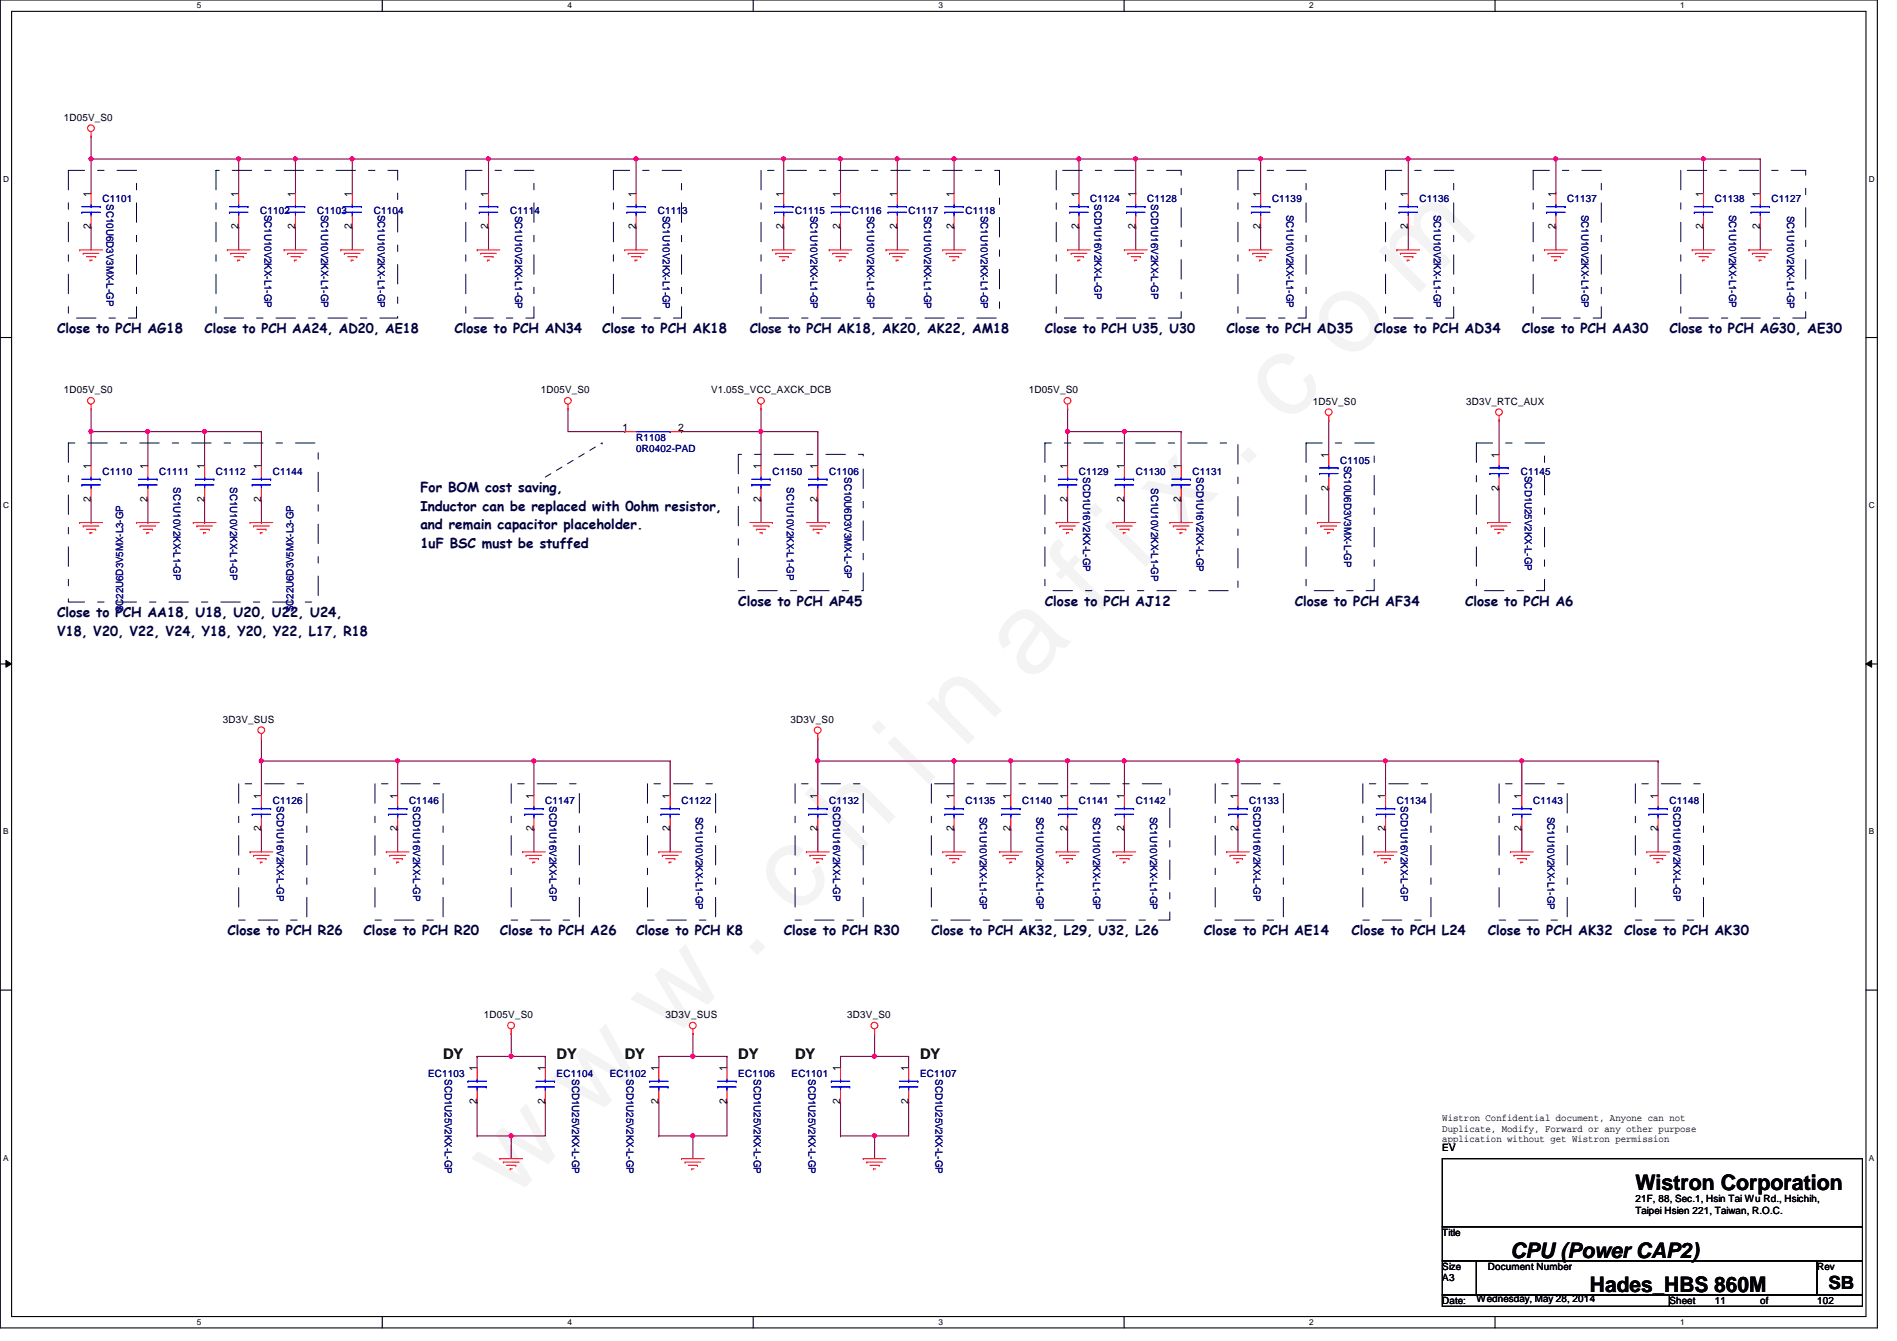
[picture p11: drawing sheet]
<svg xmlns="http://www.w3.org/2000/svg" width="297mm" height="210mm" viewBox="0 0 297 210" stroke-linecap="round" stroke-linejoin="round" font-family="sans-serif">
<path d="M0 0h294v207.9h-294zM1.8 1.8h290.4v204.3h-290.4z" fill="none" stroke="#000" stroke-width=".17"/>
<g fill="#fff">
<path d="M30.8 .2h.7v1.4h-.7z"/>
<path d="M30.8 206.2h.7v1.4h-.7z"/>
</g>
<path d="M59.9 0v1.8M59.9 206.1v1.8" fill="none" stroke="#000" stroke-width=".17"/>
<g fill="#fff">
<path d="M88.9 .2h.6v1.4h-.6z"/>
<path d="M88.9 206.2h.6v1.4h-.6z"/>
</g>
<path d="M117.9 0v1.8M117.9 206.1v1.8" fill="none" stroke="#000" stroke-width=".17"/>
<g fill="#fff">
<path d="M146.9 .2h.7v1.4h-.7z"/>
<path d="M146.9 206.2h.7v1.4h-.7z"/>
</g>
<path d="M176 0v1.8M176 206.1v1.8" fill="none" stroke="#000" stroke-width=".17"/>
<g fill="#fff">
<path d="M205 .2h.7v1.4h-.7z"/>
<path d="M205 206.2h.7v1.4h-.7z"/>
</g>
<path d="M234.1 0v1.8M234.1 206.1v1.8" fill="none" stroke="#000" stroke-width=".17"/>
<g fill="#fff">
<path d="M263.1 .2h.7v1.4h-.7z"/>
<path d="M263.1 206.2h.7v1.4h-.7z"/>
<path d="M.5 27.3h.9v1.4h-.9z"/>
<path d="M292.6 27.3h.9v1.4h-.9z"/>
<path d="M.5 78.4h.9v1.4h-.9z"/>
<path d="M292.6 78.4h.9v1.4h-.9z"/>
</g>
<path d="M0 52.8h1.8M292.2 52.8h1.8" fill="none" stroke="#000" stroke-width=".17"/>
<g fill="#fff">
<path d="M.5 129.5h.8v1.4h-.8z"/>
<path d="M292.6 129.5h.9v1.4h-.9z"/>
</g>
<path d="M0 103.9h1.8M292.2 103.9h1.8" fill="none" stroke="#000" stroke-width=".17"/>
<path d="M.9 103.4l.9 .5-.9 .5zM292.2 103.9l.9-.5v1z" fill="#000"/>
<path d="M.9 103.4l.9 .5-.9 .5zM292.2 103.9l.9-.5v1z" fill="none" stroke="#000" stroke-width=".16"/>
<g fill="#fff">
<path d="M.5 180.5h.8v1.4h-.8z"/>
<path d="M292.6 180.5h.9v1.4h-.9z"/>
</g>
<path d="M0 155h1.8M292.2 155h1.8" fill="none" stroke="#000" stroke-width=".17"/>
<path d="M14.3 67.6h.1M14.3 64v3.6M23.2 67.6h.1M23.2 67.6h8.8M32 67.6h.1M32 67.6v5.3M40.9 67.6h.1M40.9 67.6v5.3" fill="none" stroke="#800040" stroke-width=".17"/>
<circle cx="23.1" cy="67.5" r=".32" fill="#f0f"/>
<circle cx="23.1" cy="67.5" r=".32" fill="none" stroke="#f0f" stroke-width=".17"/>
<path d="M14.3 24.9h.1M14.3 24.9h23.1M62.3 119.1h.1M62.3 119.1h21.3" fill="none" stroke="#800040" stroke-width=".17"/>
<circle cx="14.2" cy="24.9" r=".32" fill="#f0f"/>
<circle cx="14.2" cy="24.9" r=".32" fill="none" stroke="#f0f" stroke-width=".17"/>
<g fill="none" stroke="#800040" stroke-width=".17">
<path d="M14.3 35.6h.1M14.3 35.6v3.5M37.4 35.6h.1M37.4 35.6v3.5M46.3 35.6h.1M46.3 35.6v3.5M55.2 35.6h.1M55.2 35.6v3.5M266.7 24.9h.1M266.7 24.9v5.3M266.7 24.9h8.9M275.6 35.6h.1"/>
<path d="M275.6 35.6v3.5M32 67.6h.1M32 67.6h8.9M40.9 119.1h.1M40.9 115.6h.1M40.9 115.6v8.9M40.9 129.8h.1M40.9 129.8v3.5"/>
</g>
<circle cx="32" cy="67.5" r=".32" fill="#f0f"/>
<circle cx="32" cy="67.5" r=".32" fill="none" stroke="#f0f" stroke-width=".17"/>
<path d="M37.4 24.9h.1M37.4 24.9h8.9" fill="none" stroke="#800040" stroke-width=".17"/>
<circle cx="37.4" cy="24.9" r=".32" fill="#f0f"/>
<circle cx="37.4" cy="24.9" r=".32" fill="none" stroke="#f0f" stroke-width=".17"/>
<path d="M14.3 24.9h.1M14.3 24.9v5.3M40.9 78.2v3.6M40.9 81.8h.1M62.3 119.1h.1M62.3 119.1v5.4M259.6 119.1h.1M259.6 119.1v5.4M259.6 129.8h.1M259.6 129.8v3.5" fill="none" stroke="#800040" stroke-width=".17"/>
<circle cx="62.2" cy="119.1" r=".32" fill="#f0f"/>
<circle cx="62.2" cy="119.1" r=".32" fill="none" stroke="#f0f" stroke-width=".17"/>
<path d="M40.9 119.1h.1M40.9 119.1h21.4M62.3 129.8h.1M62.3 129.8v3.5" fill="none" stroke="#800040" stroke-width=".17"/>
<circle cx="40.9" cy="119.1" r=".32" fill="#f0f"/>
<circle cx="40.9" cy="119.1" r=".32" fill="none" stroke="#f0f" stroke-width=".17"/>
<path d="M217 119.1h21.3M238.3 119.1h.1M238.3 119.1v5.4" fill="none" stroke="#800040" stroke-width=".17"/>
<circle cx="238.3" cy="119.1" r=".32" fill="#f0f"/>
<circle cx="238.3" cy="119.1" r=".32" fill="none" stroke="#f0f" stroke-width=".17"/>
<path d="M46.3 24.9h.1M46.3 24.9h8.9M220.5 24.9h23.1M243.6 24.9h.1M243.6 30.2h.1M243.6 24.9v5.3M23.2 67.6h.1M23.2 67.6v5.3M23.2 78.2v3.6M32 78.2v3.6M23.2 81.8h.1M32 81.8h.1" fill="none" stroke="#800040" stroke-width=".17"/>
<circle cx="46.2" cy="24.9" r=".32" fill="#f0f"/>
<circle cx="46.2" cy="24.9" r=".32" fill="none" stroke="#f0f" stroke-width=".17"/>
<path d="M37.4 24.9h.1M37.4 24.9v5.3M55.2 24.9h.1M55.2 24.9h21.3" fill="none" stroke="#800040" stroke-width=".17"/>
<circle cx="55.1" cy="24.9" r=".32" fill="#f0f"/>
<circle cx="55.1" cy="24.9" r=".32" fill="none" stroke="#f0f" stroke-width=".17"/>
<path d="M14.3 67.6h.1M14.3 67.6v5.3M14.3 67.6h8.9M238.3 119.1h21.3M259.6 119.1h.1" fill="none" stroke="#800040" stroke-width=".17"/>
<circle cx="14.2" cy="67.5" r=".32" fill="#f0f"/>
<circle cx="14.2" cy="67.5" r=".32" fill="none" stroke="#f0f" stroke-width=".17"/>
<g fill="none" stroke="#800040" stroke-width=".17">
<path d="M14.3 21.3h.1M14.3 21.3v3.6M46.3 24.9h.1M46.3 24.9v5.3M55.2 24.9h.1M55.2 24.9v5.3M243.6 35.6h.1M243.6 35.6v3.5M243.6 24.9h23.1M266.7 35.6h.1M266.7 24.9h.1M266.7 35.6v3.5"/>
<path d="M14.3 78.2v3.6M14.3 81.8h.1M238.3 129.8h.1M238.3 129.8v3.5"/>
</g>
<circle cx="243.6" cy="24.9" r=".32" fill="#f0f"/>
<circle cx="243.6" cy="24.9" r=".32" fill="none" stroke="#f0f" stroke-width=".17"/>
<circle cx="266.7" cy="24.9" r=".32" fill="#f0f"/>
<circle cx="266.7" cy="24.9" r=".32" fill="none" stroke="#f0f" stroke-width=".17"/>
<path d="M275.6 24.9h.1M275.6 24.9v5.3" fill="none" stroke="#800040" stroke-width=".17"/>
<g fill="none" stroke="#f00" stroke-width=".17">
<path d="M12.5 39.1h.1M12.5 39.1h3.5M13 39.7h.1M13 39.7h2.5M14.3 21.3h.1M14.3 20.6v.7M14.3 30.2v1.8M14.3 33.8v1.8M35.6 39.1h.1M35.6 39.1h3.6M36.1 39.7h.1M36.1 39.7h2.5"/>
<path d="M37.4 30.2v1.8M37.4 33.8v1.8M44.5 39.1h.1M44.5 39.1h3.5M45 39.7h.1M45 39.7h2.5M46.3 30.2v1.8M46.3 33.8v1.8M53.4 39.1h.1M53.4 39.1h3.5M53.9 39.7h.1M53.9 39.7h2.5"/>
<path d="M55.2 30.2v1.8M55.2 33.8v1.8M241.8 39.1h.1M241.8 39.1h3.6M242.4 39.7h.1M242.4 39.7h2.5M243.6 30.2v1.8M243.6 33.8v1.8M265 39.1h.1M265 39.1h3.5M265.5 39.7h.1M265.5 39.7h2.5"/>
<path d="M266.7 30.2v1.8M266.7 33.8v1.8M273.9 39.1h.1M273.9 39.1h3.5M274.4 39.7h.1M274.4 39.7h2.5M275.6 30.2v1.8M275.6 33.8v1.8M13.5 40.2h1.5M14.1 40.7h.1M14.1 40.7h.3M15 40.2h.1"/>
<path d="M36.7 40.2h1.4M37.2 40.7h.1M37.2 40.7h.3M38.1 40.2h.1M45.5 40.2h1.5M46.1 40.7h.1M46.1 40.7h.3M47 40.2h.1M54.4 40.2h1.5M55 40.7h.1M55 40.7h.3M55.9 40.2h.1"/>
<path d="M242.9 40.2h1.4M243.5 40.7h.1M243.5 40.7h.3M244.3 40.2h.1M266 40.2h1.5M266.6 40.7h.1M266.6 40.7h.3M267.5 40.2h.1M274.9 40.2h1.4M275.5 40.7h.1M275.5 40.7h.3M276.3 40.2h.1"/>
<path d="M14.3 64h.1M14.3 63.3v.7M14.3 72.9v1.8M14.3 76.5v1.7M23.2 72.9v1.8M23.2 76.5v1.7M32 72.9v1.8M32 76.5v1.7M40.9 72.9v1.8M40.9 76.5v1.7M12.5 81.8h.1M12.5 81.8h3.5"/>
<path d="M13 82.3h.1M13 82.3h2.5M13.5 82.8h1.5M14.1 83.4h.1M14.1 83.4h.3M15 82.8h.1M21.4 81.8h.1M21.4 81.8h3.5M21.9 82.3h.1M21.9 82.3h2.5M22.4 82.8h1.5M23 83.4h.1"/>
<path d="M23 83.4h.3M23.9 82.8h.1M30.3 81.8h.1M30.3 81.8h3.5M30.8 82.3h.1M30.8 82.3h2.5M31.3 82.8h1.5M31.9 83.4h.1M31.9 83.4h.3M32.8 82.8h.1M39.2 81.8h.1M39.2 81.8h3.5"/>
<path d="M39.7 82.3h.1M39.7 82.3h2.5M40.2 82.8h1.5M40.8 83.4h.1M40.8 83.4h.3M41.7 82.8h.1M40.9 115.6h.1M40.9 114.9v.7M39.2 133.3h.1M39.2 133.3h3.5M39.7 133.9h.1M39.7 133.9h2.5"/>
<path d="M40.2 134.4h1.5M40.8 135h.1M40.8 135h.3M40.9 124.5v1.7M40.9 128v1.8M41.7 134.4h.1M60.5 133.3h.1M60.5 133.3h3.5M61 133.9h.1M61 133.9h2.5M61.5 134.4h1.5M62.1 135h.1"/>
<path d="M62.1 135h.3M62.3 124.5v1.7M62.3 128v1.8M63 134.4h.1M236.5 133.3h3.6M237.1 133.9h2.4M237.6 134.4h1.4M238.1 135h.1M238.1 135h.4M238.3 124.5v1.7M238.3 128v1.8M239 134.4h.1"/>
<path d="M257.8 133.3h.1M257.8 133.3h3.6M258.4 133.9h.1M258.4 133.9h2.5M258.9 134.4h1.4M259.5 135h.1M259.5 135h.3M259.6 124.5v1.7M259.6 128v1.8M260.3 134.4h.1"/>
<circle cx="14.2" cy="20.1" r=".52"/>
<circle cx="14.2" cy="62.7" r=".52"/>
<circle cx="40.9" cy="114.3" r=".52"/>
</g>
<path d="M225.8 181.4h65.8v10.6h-65.8zM225.8 192h65.8v5.4h-65.8zM225.8 197.4h5.4v5.3h-5.4zM231.2 197.4h53.3v5.3h-53.3zM284.5 197.4h7.1v5.3h-7.1zM225.8 202.7h35.6v1.8h-35.6zM261.4 202.7h30.2v1.8h-30.2z" fill="none" stroke="#000" stroke-width=".17"/>
<g fill="none" stroke="#000040" stroke-width=".16" stroke-dasharray="3 2 1 2">
<path d="M10.7 26.7h10.7v23.1h-10.7zM33.8 26.7h28.5v23.1h-28.5zM119.2 26.7h37.3v23.1h-37.3zM240.1 26.7h10.6v23.1h-10.6zM263.2 26.7h19.5v23.1h-19.5zM10.7 69.3h39.1v24.9h-39.1zM163.6 69.3h30.2v23.2h-30.2zM231.2 69.3h10.6v23.2h-10.6zM37.4 122.7h10.6v21.3h-10.6zM58.7 122.7h10.7v21.3h-10.7zM145.8 122.7h37.4v21.3h-37.4zM234.7 122.7h10.7v21.3h-10.7z"/>
<path d="M256.1 122.7h10.6v21.3h-10.6z"/>
</g>
<g fill="none" stroke="#00f" stroke-width=".17">
<path d="M12.8 33.2h.1M12.8 32.3h2.9M12.8 33.2h2.9M14.3 32.3h.1M14.3 33.2h.1M14.3 32v.3M14.3 33.2v.6M15.7 32.3h.1M35.9 33.2h.1M35.9 32.3h2.9M35.9 33.2h2.9M37.4 32.3h.1"/>
<path d="M37.4 33.2h.1M37.4 32v.3M37.4 33.2v.6M38.8 32.3h.1M44.8 33.2h.1M44.8 32.3h2.9M44.8 33.2h2.9M46.3 32.3h.1M46.3 33.2h.1M46.3 32v.3M46.3 33.2v.6M47.7 32.3h.1"/>
<path d="M53.7 33.2h.1M53.7 32.3h2.9M53.7 33.2h2.9M55.2 32.3h.1M55.2 33.2h.1M55.2 32v.3M55.2 33.2v.6M56.6 32.3h.1M242.2 33.2h.1M242.2 32.3h2.9M242.2 33.2h2.9M243.6 32.3h.1"/>
<path d="M243.6 33.2h.1M243.6 32v.3M243.6 33.2v.6M245.1 32.3h.1M265.3 33.2h.1M265.3 32.3h2.9M265.3 33.2h2.9M266.7 32.3h.1M266.7 33.2h.1M266.7 32v.3M266.7 33.2v.6M268.2 32.3h.1"/>
<path d="M274.2 33.2h.1M274.2 32.3h2.9M274.2 33.2h2.9M275.6 32.3h.1M275.6 33.2h.1M275.6 32v.3M275.6 33.2v.6M277.1 32.3h.1M12.8 75.9h.1M12.8 75h2.9M12.8 75.9h2.9M14.3 75h.1"/>
<path d="M14.3 75.9h.1M14.3 74.7v.3M14.3 75.9v.6M15.7 75h.1M21.7 75.9h.1M21.7 75h2.9M21.7 75.9h2.9M23.2 75h.1M23.2 75.9h.1M23.2 74.7v.3M23.2 75.9v.6M24.6 75h.1"/>
<path d="M30.6 75.9h.1M30.6 75h2.9M30.6 75.9h2.9M32 75h.1M32 75.9h.1M32 74.7v.3M32 75.9v.6M33.5 75h.1M39.5 75.9h.1M39.5 75h2.9M39.5 75.9h2.9M40.9 75h.1"/>
<path d="M40.9 75.9h.1M40.9 74.7v.3M40.9 75.9v.6M42.4 75h.1M39.5 127.5h.1M39.5 126.6h2.9M39.5 127.5h2.9M40.9 126.6h.1M40.9 127.5h.1M40.9 126.2v.4M40.9 127.5v.5M42.4 126.6h.1"/>
<path d="M60.8 127.5h.1M60.8 126.6h2.9M60.8 127.5h2.9M62.3 126.6h.1M62.3 127.5h.1M62.3 126.2v.4M62.3 127.5v.5M63.7 126.6h.1M236.9 126.6h2.8M236.9 127.5h2.8M238.3 126.6h.1M238.3 127.5h.1"/>
<path d="M238.3 126.2v.4M238.3 127.5v.5M239.7 126.6h.1M258.2 127.5h.1M258.2 126.6h2.9M258.2 127.5h2.9M259.6 126.6h.1M259.6 127.5h.1M259.6 126.2v.4M259.6 127.5v.5M261.1 126.6h.1"/>
</g>
<circle cx="23.1" cy="67.5" r=".32" fill="#f0f"/>
<circle cx="23.1" cy="67.5" r=".32" fill="none" stroke="#f0f" stroke-width=".17"/>
<circle cx="14.2" cy="24.9" r=".32" fill="#f0f"/>
<circle cx="14.2" cy="24.9" r=".32" fill="none" stroke="#f0f" stroke-width=".17"/>
<circle cx="32" cy="67.5" r=".32" fill="#f0f"/>
<circle cx="32" cy="67.5" r=".32" fill="none" stroke="#f0f" stroke-width=".17"/>
<circle cx="37.4" cy="24.9" r=".32" fill="#f0f"/>
<circle cx="37.4" cy="24.9" r=".32" fill="none" stroke="#f0f" stroke-width=".17"/>
<circle cx="62.2" cy="119.1" r=".32" fill="#f0f"/>
<circle cx="62.2" cy="119.1" r=".32" fill="none" stroke="#f0f" stroke-width=".17"/>
<circle cx="40.9" cy="119.1" r=".32" fill="#f0f"/>
<circle cx="40.9" cy="119.1" r=".32" fill="none" stroke="#f0f" stroke-width=".17"/>
<circle cx="238.3" cy="119.1" r=".32" fill="#f0f"/>
<circle cx="238.3" cy="119.1" r=".32" fill="none" stroke="#f0f" stroke-width=".17"/>
<circle cx="46.2" cy="24.9" r=".32" fill="#f0f"/>
<circle cx="46.2" cy="24.9" r=".32" fill="none" stroke="#f0f" stroke-width=".17"/>
<circle cx="55.1" cy="24.9" r=".32" fill="#f0f"/>
<circle cx="55.1" cy="24.9" r=".32" fill="none" stroke="#f0f" stroke-width=".17"/>
<circle cx="14.2" cy="67.5" r=".32" fill="#f0f"/>
<circle cx="14.2" cy="67.5" r=".32" fill="none" stroke="#f0f" stroke-width=".17"/>
<circle cx="243.6" cy="24.9" r=".32" fill="#f0f"/>
<circle cx="243.6" cy="24.9" r=".32" fill="none" stroke="#f0f" stroke-width=".17"/>
<circle cx="266.7" cy="24.9" r=".32" fill="#f0f"/>
<circle cx="266.7" cy="24.9" r=".32" fill="none" stroke="#f0f" stroke-width=".17"/>
<text font-size="17.6" fill="#f0f" x="80.1" y="188" transform="rotate(-45 80.1 188)">w w w . c h i n a f i x . c o m</text>
<g font-size="3.3">
<text x="256.1" y="186.3">Wistron Corporation</text>
<text x="236.5" y="196.8">CPU (Power CAP2)</text>
<text x="249" y="202.3">Hades_HBS 860M</text>
</g>
<text font-size="2.8" x="286.3" y="201.8">SB</text>
<g font-size="2.3" fill="#008000">
<text x="69.4" y="165.7">DY</text>
<text x="87.2" y="165.7">DY</text>
<text x="97.8" y="165.7">DY</text>
<text x="115.6" y="165.7">DY</text>
<text x="124.5" y="165.7">DY</text>
<text x="144.1" y="165.7">DY</text>
</g>
<g font-size="2.1" fill="#000040">
<text x="8.9" y="52.1">Close to PCH AG18</text>
<text x="32" y="52.1">Close to PCH AA24, AD20, AE18</text>
<text x="71.2" y="52.1">Close to PCH AN34</text>
<text x="94.3" y="52.1">Close to PCH AK18</text>
<text x="117.4" y="52.1">Close to PCH AK18, AK20, AK22, AM18</text>
<text x="163.6" y="52.1">Close to PCH U35, U30</text>
<text x="192.1" y="52.1">Close to PCH AD35</text>
<text x="215.2" y="52.1">Close to PCH AD34</text>
<text x="238.3" y="52.1">Close to PCH AA30</text>
<text x="261.4" y="52.1">Close to PCH AG30, AE30</text>
<text x="65.8" y="77">For BOM cost saving,</text>
<text x="65.8" y="79.9">Inductor can be replaced with 0ohm resistor,</text>
<text x="65.8" y="82.8">and remain capacitor placeholder.</text>
<text x="65.8" y="85.8">1uF BSC must be stuffed</text>
<text x="115.6" y="94.8">Close to PCH AP45</text>
<text x="163.6" y="94.8">Close to PCH AJ12</text>
<text x="202.7" y="94.8">Close to PCH AF34</text>
<text x="229.4" y="94.8">Close to PCH A6</text>
<text x="8.9" y="99.5">V18, V20, V22, V24, Y18, Y20, Y22, L17, R18</text>
<text x="8.9" y="96.6">Close to PCH AA18, U18, U20, U22, U24,</text>
<text x="35.6" y="146.3">Close to PCH R26</text>
<text x="56.9" y="146.3">Close to PCH R20</text>
<text x="78.3" y="146.3">Close to PCH A26</text>
<text x="99.6" y="146.3">Close to PCH K8</text>
<text x="122.7" y="146.3">Close to PCH R30</text>
<text x="145.8" y="146.3">Close to PCH AK32, L29, U32, L26</text>
<text x="188.5" y="146.3">Close to PCH AE14</text>
<text x="211.6" y="146.3">Close to PCH L24</text>
<text x="233" y="146.3">Close to PCH AK32</text>
<text x="254.3" y="146.3">Close to PCH AK30</text>
</g>
<g font-size="1.6">
<text x="10" y="18.9">1D05V_S0</text>
<text x="14.2" y="35.9" transform="rotate(-90 14.2 35.9)">2</text>
<text x="14.2" y="30.8" transform="rotate(-90 14.2 30.8)">1</text>
<text x="37.3" y="35.9" transform="rotate(-90 37.3 35.9)">2</text>
<text x="37.3" y="30.8" transform="rotate(-90 37.3 30.8)">1</text>
<text x="46.2" y="35.9" transform="rotate(-90 46.2 35.9)">2</text>
<text x="46.2" y="30.8" transform="rotate(-90 46.2 30.8)">1</text>
<text x="55.1" y="35.9" transform="rotate(-90 55.1 35.9)">2</text>
<text x="55.1" y="30.8" transform="rotate(-90 55.1 30.8)">1</text>
<text x="76.5" y="35.9" transform="rotate(-90 76.5 35.9)">2</text>
<text x="76.5" y="30.8" transform="rotate(-90 76.5 30.8)">1</text>
<text x="99.6" y="35.9" transform="rotate(-90 99.6 35.9)">2</text>
<text x="99.6" y="30.8" transform="rotate(-90 99.6 30.8)">1</text>
<text x="122.7" y="35.9" transform="rotate(-90 122.7 35.9)">2</text>
<text x="122.7" y="30.8" transform="rotate(-90 122.7 30.8)">1</text>
<text x="131.6" y="35.9" transform="rotate(-90 131.6 35.9)">2</text>
<text x="131.6" y="30.8" transform="rotate(-90 131.6 30.8)">1</text>
<text x="140.5" y="35.9" transform="rotate(-90 140.5 35.9)">2</text>
<text x="140.5" y="30.8" transform="rotate(-90 140.5 30.8)">1</text>
<text x="149.3" y="35.9" transform="rotate(-90 149.3 35.9)">2</text>
<text x="149.3" y="30.8" transform="rotate(-90 149.3 30.8)">1</text>
<text x="168.9" y="35.9" transform="rotate(-90 168.9 35.9)">2</text>
<text x="168.9" y="30.8" transform="rotate(-90 168.9 30.8)">1</text>
<text x="177.8" y="35.9" transform="rotate(-90 177.8 35.9)">2</text>
<text x="177.8" y="30.8" transform="rotate(-90 177.8 30.8)">1</text>
<text x="197.4" y="35.9" transform="rotate(-90 197.4 35.9)">2</text>
<text x="197.4" y="30.8" transform="rotate(-90 197.4 30.8)">1</text>
<text x="220.5" y="35.9" transform="rotate(-90 220.5 35.9)">2</text>
<text x="220.5" y="30.8" transform="rotate(-90 220.5 30.8)">1</text>
<text x="243.6" y="35.9" transform="rotate(-90 243.6 35.9)">2</text>
<text x="243.6" y="30.8" transform="rotate(-90 243.6 30.8)">1</text>
<text x="266.7" y="35.9" transform="rotate(-90 266.7 35.9)">2</text>
<text x="266.7" y="30.8" transform="rotate(-90 266.7 30.8)">1</text>
<text x="275.6" y="35.9" transform="rotate(-90 275.6 35.9)">2</text>
<text x="275.6" y="30.8" transform="rotate(-90 275.6 30.8)">1</text>
<text x="10" y="61.6">1D05V_S0</text>
<text x="84.7" y="61.6">1D05V_S0</text>
<text x="111.3" y="61.6">V1.05S_VCC_AXCK_DCB</text>
<text x="161.1" y="61.6">1D05V_S0</text>
<text x="205.6" y="63.3">1D5V_S0</text>
<text x="229.6" y="63.3">3D3V_RTC_AUX</text>
<text x="97.5" y="67.5">1</text>
<text x="106.2" y="67.5">2</text>
<text x="208" y="71.7" transform="rotate(-90 208 71.7)">1</text>
<text x="234.7" y="71.7" transform="rotate(-90 234.7 71.7)">1</text>
<text x="14.2" y="73.4" transform="rotate(-90 14.2 73.4)">1</text>
<text x="23.1" y="73.4" transform="rotate(-90 23.1 73.4)">1</text>
<text x="32" y="73.4" transform="rotate(-90 32 73.4)">1</text>
<text x="40.9" y="73.4" transform="rotate(-90 40.9 73.4)">1</text>
<text x="119.1" y="73.4" transform="rotate(-90 119.1 73.4)">1</text>
<text x="128" y="73.4" transform="rotate(-90 128 73.4)">1</text>
<text x="167.1" y="73.4" transform="rotate(-90 167.1 73.4)">1</text>
<text x="176" y="73.4" transform="rotate(-90 176 73.4)">1</text>
<text x="184.9" y="73.4" transform="rotate(-90 184.9 73.4)">1</text>
<text x="208" y="76.8" transform="rotate(-90 208 76.8)">2</text>
<text x="234.7" y="76.8" transform="rotate(-90 234.7 76.8)">2</text>
<text x="14.2" y="78.6" transform="rotate(-90 14.2 78.6)">2</text>
<text x="23.1" y="78.6" transform="rotate(-90 23.1 78.6)">2</text>
<text x="32" y="78.6" transform="rotate(-90 32 78.6)">2</text>
<text x="40.9" y="78.6" transform="rotate(-90 40.9 78.6)">2</text>
<text x="119.1" y="78.6" transform="rotate(-90 119.1 78.6)">2</text>
<text x="128" y="78.6" transform="rotate(-90 128 78.6)">2</text>
<text x="167.1" y="78.6" transform="rotate(-90 167.1 78.6)">2</text>
<text x="176" y="78.6" transform="rotate(-90 176 78.6)">2</text>
<text x="184.9" y="78.6" transform="rotate(-90 184.9 78.6)">2</text>
<text x="34.9" y="113.1">3D3V_SUS</text>
<text x="123.8" y="113.1">3D3V_S0</text>
<text x="40.9" y="125" transform="rotate(-90 40.9 125)">1</text>
<text x="62.2" y="125" transform="rotate(-90 62.2 125)">1</text>
<text x="83.6" y="125" transform="rotate(-90 83.6 125)">1</text>
<text x="104.9" y="125" transform="rotate(-90 104.9 125)">1</text>
<text x="128" y="125" transform="rotate(-90 128 125)">1</text>
<text x="149.3" y="125" transform="rotate(-90 149.3 125)">1</text>
<text x="158.2" y="125" transform="rotate(-90 158.2 125)">1</text>
<text x="167.1" y="125" transform="rotate(-90 167.1 125)">1</text>
<text x="176" y="125" transform="rotate(-90 176 125)">1</text>
<text x="193.8" y="125" transform="rotate(-90 193.8 125)">1</text>
<text x="216.9" y="125" transform="rotate(-90 216.9 125)">1</text>
<text x="238.2" y="125" transform="rotate(-90 238.2 125)">1</text>
<text x="259.6" y="125" transform="rotate(-90 259.6 125)">1</text>
<text x="40.9" y="130.1" transform="rotate(-90 40.9 130.1)">2</text>
<text x="62.2" y="130.1" transform="rotate(-90 62.2 130.1)">2</text>
<text x="83.6" y="130.1" transform="rotate(-90 83.6 130.1)">2</text>
<text x="104.9" y="130.1" transform="rotate(-90 104.9 130.1)">2</text>
<text x="128" y="130.1" transform="rotate(-90 128 130.1)">2</text>
<text x="149.3" y="130.1" transform="rotate(-90 149.3 130.1)">2</text>
<text x="158.2" y="130.1" transform="rotate(-90 158.2 130.1)">2</text>
<text x="167.1" y="130.1" transform="rotate(-90 167.1 130.1)">2</text>
<text x="176" y="130.1" transform="rotate(-90 176 130.1)">2</text>
<text x="193.8" y="130.1" transform="rotate(-90 193.8 130.1)">2</text>
<text x="216.9" y="130.1" transform="rotate(-90 216.9 130.1)">2</text>
<text x="238.2" y="130.1" transform="rotate(-90 238.2 130.1)">2</text>
<text x="259.6" y="130.1" transform="rotate(-90 259.6 130.1)">2</text>
<text x="75.8" y="159.3">1D05V_S0</text>
<text x="104.2" y="159.3">3D3V_SUS</text>
<text x="132.7" y="159.3">3D3V_S0</text>
<text x="74.7" y="167.7" transform="rotate(-90 74.7 167.7)">1</text>
<text x="85.3" y="167.7" transform="rotate(-90 85.3 167.7)">1</text>
<text x="103.1" y="167.7" transform="rotate(-90 103.1 167.7)">1</text>
<text x="113.8" y="167.7" transform="rotate(-90 113.8 167.7)">1</text>
<text x="131.6" y="167.7" transform="rotate(-90 131.6 167.7)">1</text>
<text x="142.2" y="167.7" transform="rotate(-90 142.2 167.7)">1</text>
<text x="74.7" y="172.8" transform="rotate(-90 74.7 172.8)">2</text>
<text x="85.3" y="172.8" transform="rotate(-90 85.3 172.8)">2</text>
<text x="103.1" y="172.8" transform="rotate(-90 103.1 172.8)">2</text>
<text x="113.8" y="172.8" transform="rotate(-90 113.8 172.8)">2</text>
<text x="131.6" y="172.8" transform="rotate(-90 131.6 172.8)">2</text>
<text x="142.2" y="172.8" transform="rotate(-90 142.2 172.8)">2</text>
<text x="225.8" y="175.5">Wistron Confidential document, Anyone can not</text>
<text x="225.8" y="177.1">Duplicate, Modify, Forward or any other purpose</text>
<text x="225.8" y="178.8">application without get Wistron permission</text>
<text x="225.8" y="180.1">EV</text>
<text x="256.1" y="188.1">21F, 88, Sec.1, Hsin Tai Wu Rd., Hsichih,</text>
<text x="256.1" y="189.9">Taipei Hsien 221, Taiwan, R.O.C.</text>
<text x="225.8" y="193.5">Title</text>
<text x="225.8" y="198.8">Size</text>
<text x="225.8" y="200.6">A3</text>
<text x="231.2" y="203.8">Wednesday, May 28, 2014</text>
<text x="233" y="198.8">Document Number</text>
<text x="284.5" y="198.8">Rev</text>
<text x="225.8" y="204.1">Date:</text>
<text x="261.4" y="204.1">Sheet</text>
<text x="268.5" y="204.1">11</text>
<text x="275.6" y="204.1">of</text>
<text x="284.5" y="204.1">102</text>
</g>
<g font-size="1.6" fill="#000080">
<text x="16" y="31.7">C1101</text>
<text x="16.7" y="32" transform="rotate(90 16.7 32)">SC10U6D3V3MX-L-GP</text>
<text x="40.8" y="33.4">C1102</text>
<text x="41.4" y="33.6" transform="rotate(90 41.4 33.6)">SC1U10V2KX-L1-GP</text>
<text x="49.7" y="33.4">C1103</text>
<text x="50.3" y="33.6" transform="rotate(90 50.3 33.6)">SC1U10V2KX-L1-GP</text>
<text x="58.5" y="33.4">C1104</text>
<text x="59.2" y="33.6" transform="rotate(90 59.2 33.6)">SC1U10V2KX-L1-GP</text>
<text x="79.9" y="33.4">C1114</text>
<text x="80.7" y="33.8" transform="rotate(90 80.7 33.8)">SC1U10V2KX-L1-GP</text>
<text x="103" y="33.4">C1113</text>
<text x="103.8" y="33.8" transform="rotate(90 103.8 33.8)">SC1U10V2KX-L1-GP</text>
<text x="124.5" y="33.4">C1115</text>
<text x="126.9" y="33.8" transform="rotate(90 126.9 33.8)">SC1U10V2KX-L1-GP</text>
<text x="133.4" y="33.4">C1116</text>
<text x="135.8" y="33.8" transform="rotate(90 135.8 33.8)">SC1U10V2KX-L1-GP</text>
<text x="142.3" y="33.4">C1117</text>
<text x="144.7" y="33.8" transform="rotate(90 144.7 33.8)">SC1U10V2KX-L1-GP</text>
<text x="151.2" y="33.4">C1118</text>
<text x="153.6" y="33.8" transform="rotate(90 153.6 33.8)">SC1U10V2KX-L1-GP</text>
<text x="170.7" y="31.7">C1124</text>
<text x="171.4" y="32" transform="rotate(90 171.4 32)">SCD1U16V2KX-L-GP</text>
<text x="179.6" y="31.7">C1128</text>
<text x="180.3" y="32" transform="rotate(90 180.3 32)">SCD1U16V2KX-L-GP</text>
<text x="199.2" y="31.7">C1139</text>
<text x="201.4" y="33.6" transform="rotate(90 201.4 33.6)">SC1U10V2KX-L1-GP</text>
<text x="222.3" y="31.7">C1136</text>
<text x="224.5" y="33.6" transform="rotate(90 224.5 33.6)">SC1U10V2KX-L1-GP</text>
<text x="245.4" y="31.7">C1137</text>
<text x="247.6" y="33.6" transform="rotate(90 247.6 33.6)">SC1U10V2KX-L1-GP</text>
<text x="268.5" y="31.7">C1138</text>
<text x="270.8" y="33.6" transform="rotate(90 270.8 33.6)">SC1U10V2KX-L1-GP</text>
<text x="277.4" y="31.7">C1127</text>
<text x="279.8" y="33.8" transform="rotate(90 279.8 33.8)">SC1U10V2KX-L1-GP</text>
<text x="99.6" y="69">R1108</text>
<text x="99.6" y="70.8">0R0402-PAD</text>
<text x="16" y="74.3">C1110</text>
<text x="24.9" y="74.3">C1111</text>
<text x="27.2" y="76.3" transform="rotate(90 27.2 76.3)">SC1U10V2KX-L1-GP</text>
<text x="33.8" y="74.3">C1112</text>
<text x="36.1" y="76.3" transform="rotate(90 36.1 76.3)">SC1U10V2KX-L1-GP</text>
<text x="42.7" y="74.3">C1144</text>
<text x="120.9" y="74.3">C1150</text>
<text x="123.2" y="76.3" transform="rotate(90 123.2 76.3)">SC1U10V2KX-L1-GP</text>
<text x="129.8" y="74.3">C1106</text>
<text x="132.2" y="74.7" transform="rotate(90 132.2 74.7)">SC10U6D3V3MX-L-GP</text>
<text x="168.9" y="74.3">C1129</text>
<text x="169.6" y="74.7" transform="rotate(90 169.6 74.7)">SCD1U16V2KX-L-GP</text>
<text x="177.8" y="74.3">C1130</text>
<text x="180.3" y="76.5" transform="rotate(90 180.3 76.5)">SC1U10V2KX-L1-GP</text>
<text x="186.7" y="74.3">C1131</text>
<text x="187.4" y="74.7" transform="rotate(90 187.4 74.7)">SCD1U16V2KX-L-GP</text>
<text x="209.8" y="72.6">C1105</text>
<text x="210.5" y="72.9" transform="rotate(90 210.5 72.9)">SC10U6D3V3MX-L-GP</text>
<text x="238.1" y="74.3">C1145</text>
<text x="238.8" y="74.5" transform="rotate(90 238.8 74.5)">SCD1U25V2KX-L-GP</text>
<text x="19.3" y="95.8" transform="rotate(-90 19.3 95.8)">SC22U6D3V5MX-L3-GP</text>
<text x="46" y="95.8" transform="rotate(-90 46 95.8)">SC22U6D3V5MX-L3-GP</text>
<text x="42.7" y="125.9">C1126</text>
<text x="64" y="125.9">C1146</text>
<text x="85.4" y="125.9">C1147</text>
<text x="106.7" y="125.9">C1122</text>
<text x="129.8" y="125.9">C1132</text>
<text x="151.2" y="125.9">C1135</text>
<text x="160.1" y="125.9">C1140</text>
<text x="168.9" y="125.9">C1141</text>
<text x="177.8" y="125.9">C1142</text>
<text x="195.6" y="125.9">C1133</text>
<text x="218.7" y="125.9">C1134</text>
<text x="240.1" y="125.9">C1143</text>
<text x="261.4" y="125.9">C1148</text>
<text x="43.3" y="126.2" transform="rotate(90 43.3 126.2)">SCD1U16V2KX-L-GP</text>
<text x="64.7" y="126.2" transform="rotate(90 64.7 126.2)">SCD1U16V2KX-L-GP</text>
<text x="86" y="126.2" transform="rotate(90 86 126.2)">SCD1U16V2KX-L-GP</text>
<text x="109" y="127.8" transform="rotate(90 109 127.8)">SC1U10V2KX-L1-GP</text>
<text x="130.5" y="126.2" transform="rotate(90 130.5 126.2)">SCD1U16V2KX-L-GP</text>
<text x="153.4" y="127.8" transform="rotate(90 153.4 127.8)">SC1U10V2KX-L1-GP</text>
<text x="162.3" y="127.8" transform="rotate(90 162.3 127.8)">SC1U10V2KX-L1-GP</text>
<text x="171.2" y="127.8" transform="rotate(90 171.2 127.8)">SC1U10V2KX-L1-GP</text>
<text x="180.1" y="127.8" transform="rotate(90 180.1 127.8)">SC1U10V2KX-L1-GP</text>
<text x="196.3" y="126.2" transform="rotate(90 196.3 126.2)">SCD1U16V2KX-L-GP</text>
<text x="219.4" y="126.2" transform="rotate(90 219.4 126.2)">SCD1U16V2KX-L-GP</text>
<text x="242.3" y="127.8" transform="rotate(90 242.3 127.8)">SC1U10V2KX-L1-GP</text>
<text x="262" y="126.2" transform="rotate(90 262 126.2)">SCD1U16V2KX-L-GP</text>
<text x="67.1" y="168.6">EC1103</text>
<text x="69.7" y="168.9" transform="rotate(90 69.7 168.9)">SCD1U25V2KX-L-GP</text>
<text x="87.2" y="168.6">EC1104</text>
<text x="89.6" y="168.9" transform="rotate(90 89.6 168.9)">SCD1U25V2KX-L-GP</text>
<text x="95.5" y="168.6">EC1102</text>
<text x="98.1" y="168.9" transform="rotate(90 98.1 168.9)">SCD1U25V2KX-L-GP</text>
<text x="115.6" y="168.6">EC1106</text>
<text x="118" y="168.9" transform="rotate(90 118 168.9)">SCD1U25V2KX-L-GP</text>
<text x="123.9" y="168.6">EC1101</text>
<text x="126.6" y="168.9" transform="rotate(90 126.6 168.9)">SCD1U25V2KX-L-GP</text>
<text x="144.1" y="168.6">EC1107</text>
<text x="146.5" y="168.9" transform="rotate(90 146.5 168.9)">SCD1U25V2KX-L-GP</text>
</g>
<g font-size="1.3">
<text x="30.8" y="1.3">5</text>
<text x="88.9" y="1.3">4</text>
<text x="146.9" y="1.3">3</text>
<text x="205" y="1.3">2</text>
<text x="263.1" y="1.3">1</text>
<text x=".5" y="28.4">D</text>
<text x="292.6" y="28.4">D</text>
<text x=".5" y="79.5">C</text>
<text x="292.6" y="79.5">C</text>
<text x=".5" y="130.6">B</text>
<text x="292.6" y="130.6">B</text>
<text x=".5" y="181.7">A</text>
<text x="292.6" y="181.7">A</text>
<text x="30.8" y="207.4">5</text>
<text x="88.9" y="207.4">4</text>
<text x="146.9" y="207.4">3</text>
<text x="205" y="207.4">2</text>
<text x="263.1" y="207.4">1</text>
</g>
</svg>
